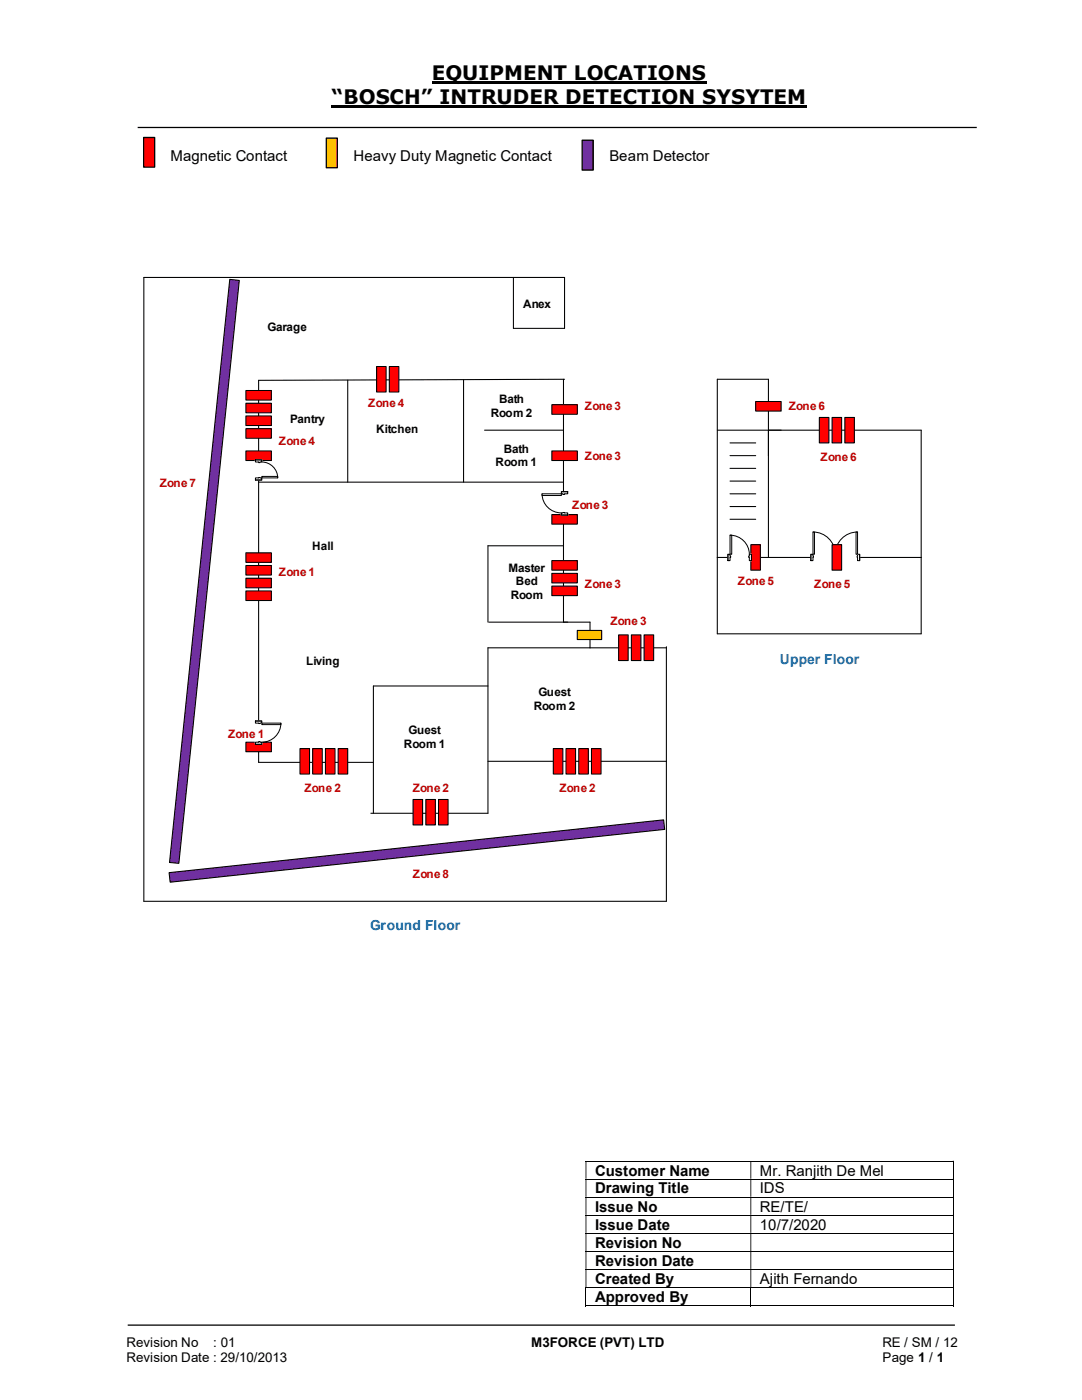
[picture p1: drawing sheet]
<svg xmlns="http://www.w3.org/2000/svg" width="216mm" height="279mm" viewBox="0 0 216 279" stroke-linecap="round" stroke-linejoin="round" font-family="sans-serif">
<path d="M86.1 16.5h54.9M66.2 21.3h94.8" fill="none" stroke="#000" stroke-width=".42"/>
<path d="M27.5 25.4h167.4M25.5 264.5h165" fill="none" stroke="#000" stroke-width=".25"/>
<g fill="none" stroke="#000" stroke-width=".2">
<path d="M116.8 231.7h73.3M116.8 235.3h73.3M116.8 238.9h73.3M190.2 231.8v3.4M190.2 235.4v3.4M190.2 239v3.4M116.8 242.5h73.3M116.8 246.1h73.3M116.8 249.7h73.3M116.8 253.3h73.3M116.8 257h73.3M116.9 257v3.6"/>
<path d="M149.8 257v3.6M190.2 242.6v3.4M190.2 246.2v3.5M190.2 249.8v3.4M190.2 253.4v3.5M190.2 257v3.6M116.8 260.6h32.9M149.9 260.6h40.2"/>
</g>
<g fill="#000">
<path d="M190.1 231.6h.2v.2h-.2zM116.8 231.8h.2v3.4h-.2zM149.7 231.8h.2v3.4h-.2z" fill-rule="evenodd"/>
<path d="M190.1 235.2h.2v.2h-.2zM116.8 235.4h.2v3.4h-.2zM149.7 235.4h.2v3.4h-.2z" fill-rule="evenodd"/>
<path d="M190.1 238.8h.2v.2h-.2zM116.8 239h.2v3.4h-.2zM149.7 239h.2v3.4h-.2z" fill-rule="evenodd"/>
<path d="M190.1 242.4h.2v.2h-.2zM116.8 242.6h.2v3.4h-.2zM149.7 242.6h.2v3.4h-.2z" fill-rule="evenodd"/>
<path d="M190.1 246h.2v.2h-.2zM116.8 246.2h.2v3.5h-.2zM149.7 246.2h.2v3.5h-.2z" fill-rule="evenodd"/>
<path d="M190.1 249.7h.2v.1h-.2zM116.8 249.8h.2v3.4h-.2zM149.7 249.8h.2v3.4h-.2z" fill-rule="evenodd"/>
<path d="M190.1 253.2h.2v.2h-.2zM116.8 253.4h.2v3.5h-.2zM149.7 253.4h.2v3.5h-.2z" fill-rule="evenodd"/>
</g>
<path d="M190.1 256.9h.2v.1h-.2zM190.1 260.5h.2v.1h-.2z" fill="#000"/>
<path d="M28.7 27.4h2.2v6h-2.2z" fill="#f00"/>
<path d="M28.7 27.4h2.2v6h-2.2z" fill="none" stroke="#000" stroke-width=".25"/>
<path d="M65.1 27.6h2.2v5.9h-2.2z" fill="#ffc000"/>
<path d="M65.1 27.6h2.2v5.9h-2.2z" fill="none" stroke="#000" stroke-width=".25"/>
<path d="M116.2 28h2.2v6h-2.2z" fill="#7030a0"/>
<path d="M116.2 28h2.2v6h-2.2z" fill="none" stroke="#000" stroke-width=".25"/>
<path d="M33.7 174.2l98.7-10.6 .2 1.9-98.6 10.6z" fill-rule="evenodd" fill="#7030a0"/>
<path d="M33.7 174.2l98.7-10.6 .2 1.9-98.6 10.6z" fill="none" stroke="#000" stroke-width=".21"/>
<path d="M45.8 55.8l2 .2-12.1 116.3-1.9-.2z" fill-rule="evenodd" fill="#7030a0"/>
<path d="M28.7 55.4v124.5M45.8 55.8l2 .2-12.1 116.3-1.9-.2zM143.1 85.9h12.8M153.3 90.9v-15.2h-10.2v50.8h40.7v-15.2h-40.7M133 151.9v28" fill="none" stroke="#000" stroke-width=".21"/>
<path d="M150.8 80.1h5.1v1.9h-5.1z" fill-rule="evenodd" fill="#f00"/>
<path d="M150.8 80.1h5.1v1.9h-5.1z" fill="none" stroke="#000" stroke-width=".21"/>
<path d="M149.8 108.7h1.9v5.1h-1.9z" fill="#f00"/>
<path d="M145.7 88.4h5.1M145.7 90.9h5.1M145.7 93.5h5.1M145.7 96h5.1M145.7 98.6h5.1M183.8 85.9h-30.5v25.4M145.7 101.1h5.1M145.7 103.6h5.1M149.8 108.7h1.9v5.1h-1.9z" fill="none" stroke="#000" stroke-width=".21"/>
<path d="M163.5 83.3h1.9v5.1h-1.9z" fill="#f00"/>
<path d="M163.5 83.3h1.9v5.1h-1.9z" fill="none" stroke="#000" stroke-width=".21"/>
<path d="M168.6 83.3h1.9v5.1h-1.9z" fill="#f00"/>
<path d="M168.6 83.3h1.9v5.1h-1.9z" fill="none" stroke="#000" stroke-width=".21"/>
<path d="M166 83.3h1.9v5.1h-1.9z" fill="#f00"/>
<path d="M102.4 55.4v10.1h10.2v-10.1M69.4 75.9v20.3M51.6 96.2h60.8M96.7 85.9h15.7M166 83.3h1.9v5.1h-1.9zM183.8 85.9v25.4M112.4 108.9h-15v15.3M97.4 136.9h-22.9v25.4M97.5 124.2h20.2v5.1M133 129.1v22.8h-35.6M133 129.3h-35.6v33h-23.4M51.6 152.1h22.9" fill="none" stroke="#000" stroke-width=".21"/>
<path d="M115.2 125.8h4.9v1.8h-4.9z" fill-rule="evenodd" fill="#ffc000"/>
<path d="M112.4 75.7v48.5M112.6 75.7l-61 .2v76.2M115.2 125.8h4.9v1.8h-4.9z" fill="none" stroke="#000" stroke-width=".21"/>
<path d="M75.1 73.2h1.9v5h-1.9z" fill="#f00"/>
<path d="M75.1 73.2h1.9v5h-1.9z" fill="none" stroke="#000" stroke-width=".21"/>
<path d="M110.1 80.8h5.1v1.9h-5.1z" fill-rule="evenodd" fill="#f00"/>
<path d="M110.1 80.8h5.1v1.9h-5.1z" fill="none" stroke="#000" stroke-width=".21"/>
<path d="M77.7 73.2h1.9v5h-1.9z" fill="#f00"/>
<path d="M77.7 73.2h1.9v5h-1.9z" fill="none" stroke="#000" stroke-width=".21"/>
<path d="M49.1 90h5v1.9h-5z" fill-rule="evenodd" fill="#f00"/>
<path d="M49.1 90h5v1.9h-5z" fill="none" stroke="#000" stroke-width=".21"/>
<path d="M110.1 90h5.1v1.9h-5.1z" fill-rule="evenodd" fill="#f00"/>
<path d="M110.1 90h5.1v1.9h-5.1z" fill="none" stroke="#000" stroke-width=".21"/>
<path d="M110.1 102.7h5.1v1.9h-5.1z" fill-rule="evenodd" fill="#f00"/>
<path d="M110.1 102.7h5.1v1.9h-5.1z" fill="none" stroke="#000" stroke-width=".21"/>
<path d="M49.1 148.1h5v1.9h-5z" fill-rule="evenodd" fill="#f00"/>
<path d="M49.1 148.1h5v1.9h-5z" fill="none" stroke="#000" stroke-width=".21"/>
<path d="M49.1 117.9h5v1.9h-5z" fill-rule="evenodd" fill="#f00"/>
<path d="M49.1 117.9h5v1.9h-5z" fill="none" stroke="#000" stroke-width=".21"/>
<path d="M49.1 110.3h5v1.9h-5z" fill-rule="evenodd" fill="#f00"/>
<path d="M49.1 110.3h5v1.9h-5z" fill="none" stroke="#000" stroke-width=".21"/>
<path d="M49.1 112.9h5v1.9h-5z" fill-rule="evenodd" fill="#f00"/>
<path d="M49.1 112.9h5v1.9h-5z" fill="none" stroke="#000" stroke-width=".21"/>
<path d="M49.1 115.4h5v1.9h-5z" fill-rule="evenodd" fill="#f00"/>
<path d="M49.1 115.4h5v1.9h-5z" fill="none" stroke="#000" stroke-width=".21"/>
<path d="M110.1 111.9h5.1v1.9h-5.1z" fill-rule="evenodd" fill="#f00"/>
<path d="M110.1 111.9h5.1v1.9h-5.1z" fill="none" stroke="#000" stroke-width=".21"/>
<path d="M110.1 114.4h5.1v1.9h-5.1z" fill-rule="evenodd" fill="#f00"/>
<path d="M110.1 114.4h5.1v1.9h-5.1z" fill="none" stroke="#000" stroke-width=".21"/>
<path d="M110.1 117h5.1v1.9h-5.1z" fill-rule="evenodd" fill="#f00"/>
<path d="M110.1 117h5.1v1.9h-5.1z" fill="none" stroke="#000" stroke-width=".21"/>
<path d="M82.4 159.6h1.9v5h-1.9z" fill="#f00"/>
<path d="M82.4 159.6h1.9v5h-1.9z" fill="none" stroke="#000" stroke-width=".21"/>
<path d="M87.5 159.6h1.9v5h-1.9z" fill="#f00"/>
<path d="M87.5 159.6h1.9v5h-1.9z" fill="none" stroke="#000" stroke-width=".21"/>
<path d="M85 159.6h1.9v5h-1.9z" fill="#f00"/>
<path d="M85 159.6h1.9v5h-1.9z" fill="none" stroke="#000" stroke-width=".21"/>
<path d="M110.4 149.4h1.9v5.1h-1.9z" fill="#f00"/>
<path d="M110.4 149.4h1.9v5.1h-1.9z" fill="none" stroke="#000" stroke-width=".21"/>
<path d="M118 149.4h1.9v5.1h-1.9z" fill="#f00"/>
<path d="M118 149.4h1.9v5.1h-1.9z" fill="none" stroke="#000" stroke-width=".21"/>
<path d="M115.5 149.4h1.9v5.1h-1.9z" fill="#f00"/>
<path d="M115.5 149.4h1.9v5.1h-1.9z" fill="none" stroke="#000" stroke-width=".21"/>
<path d="M112.9 149.4h2v5.1h-2z" fill="#f00"/>
<path d="M112.9 149.4h2v5.1h-2z" fill="none" stroke="#000" stroke-width=".21"/>
<path d="M59.9 149.4h1.9v5.1h-1.9z" fill="#f00"/>
<path d="M59.9 149.4h1.9v5.1h-1.9z" fill="none" stroke="#000" stroke-width=".21"/>
<path d="M67.5 149.4h1.9v5.1h-1.9z" fill="#f00"/>
<path d="M67.5 149.4h1.9v5.1h-1.9z" fill="none" stroke="#000" stroke-width=".21"/>
<path d="M64.9 149.4h1.9v5.1h-1.9z" fill="#f00"/>
<path d="M64.9 149.4h1.9v5.1h-1.9z" fill="none" stroke="#000" stroke-width=".21"/>
<path d="M62.4 149.4h1.9v5.1h-1.9z" fill="#f00"/>
<path d="M92.5 75.8v20.4M62.4 149.4h1.9v5.1h-1.9z" fill="none" stroke="#000" stroke-width=".21"/>
<path d="M49.1 85.6h5v1.9h-5z" fill-rule="evenodd" fill="#f00"/>
<path d="M49.1 85.6h5v1.9h-5z" fill="none" stroke="#000" stroke-width=".21"/>
<path d="M49.1 77.9h5v1.9h-5z" fill-rule="evenodd" fill="#f00"/>
<path d="M49.1 77.9h5v1.9h-5z" fill="none" stroke="#000" stroke-width=".21"/>
<path d="M49.1 80.5h5v1.9h-5z" fill-rule="evenodd" fill="#f00"/>
<path d="M49.1 80.5h5v1.9h-5z" fill="none" stroke="#000" stroke-width=".21"/>
<path d="M49.1 83h5v1.9h-5z" fill-rule="evenodd" fill="#f00"/>
<path d="M49.1 83h5v1.9h-5z" fill="none" stroke="#000" stroke-width=".21"/>
<path d="M123.4 126.7h1.9v5.1h-1.9z" fill="#f00"/>
<path d="M123.4 126.7h1.9v5.1h-1.9z" fill="none" stroke="#000" stroke-width=".21"/>
<path d="M128.5 126.7h1.9v5.1h-1.9z" fill="#f00"/>
<path d="M128.5 126.7h1.9v5.1h-1.9z" fill="none" stroke="#000" stroke-width=".21"/>
<path d="M126 126.7h1.9v5.1h-1.9z" fill="#f00"/>
<path d="M126 126.7h1.9v5.1h-1.9z" fill="none" stroke="#000" stroke-width=".21"/>
<path d="M50.9 143.9h1.4v4.6h-1.4z" fill-rule="evenodd" fill="#fff"/>
<path d="M50.9 143.9h1.4v4.6h-1.4z" fill="none" stroke="#fff" stroke-width=".2"/>
<path d="M51 143.9h1.2v.4h-1.2zM51 148.1v.4h1.2v-.4z" fill-rule="evenodd" fill="#fff"/>
<path d="M51.6 144.3h-.6v-.4h1.2v.4h-.3M51.6 148.1h-.6v.4h1.2v-.4h-.3" fill="none" stroke="#000" stroke-width=".2"/>
<path d="M51.6 144.3l.3 .1zM51.6 148v.1h.3v-.1z" fill-rule="evenodd" fill="#fff"/>
<path d="M51 143.9h1.2M51 148.5h1.2M51.6 144.3h.3M51.6 148.1v-.1h.3v.1M56 144.3a3.8 3.8 0 0 1-3.8 3.8" fill="none" stroke="#000" stroke-width=".2"/>
<path d="M52.2 144.3h3.8v.3h-3.8z" fill="#fff"/>
<path d="M52.2 144.3h3.8v.3h-3.8z" fill="none" stroke="#000" stroke-width=".2"/>
<path d="M112 98.1h1.3v4.7h-1.3z" fill-rule="evenodd" fill="#fff"/>
<path d="M112 98.1h1.3v4.7h-1.3z" fill="none" stroke="#fff" stroke-width=".2"/>
<path d="M112 98.1v.5h1.3v-.5zM112 102.4h1.3v.4h-1.3z" fill-rule="evenodd" fill="#fff"/>
<path d="M112.3 98.6h-.3v-.5h1.3v.5h-.7M112.3 102.4h-.3v.4h1.3v-.4h-.7" fill="none" stroke="#000" stroke-width=".2"/>
<path d="M112.3 98.6v.1h.3v-.1zM112.3 102.3l.3 .1z" fill-rule="evenodd" fill="#fff"/>
<path d="M108.2 98.6a3.8 3.8 0 0 0 3.8 3.8M112 98.1h1.3M112.3 98.6v.1h.3v-.1M112 102.8h1.3M112.3 102.4h.3" fill="none" stroke="#000" stroke-width=".2"/>
<path d="M108.2 98.6h3.8v.3h-3.8z" fill="#fff"/>
<path d="M108.2 98.6h3.8v.3h-3.8z" fill="none" stroke="#000" stroke-width=".2"/>
<path d="M145.2 110.6h4.7v1.3h-4.7z" fill="#fff"/>
<path d="M145.2 110.6h4.7v1.3h-4.7z" fill="none" stroke="#fff" stroke-width=".2"/>
<path d="M145.2 110.6h.5v1.3h-.5zM149.5 110.6v1.3h.4v-1.3z" fill-rule="evenodd" fill="#fff"/>
<path d="M145.7 111v-.4h-.5v1.3h.5v-.6M149.5 111v-.4h.4v1.3h-.4v-.6" fill="none" stroke="#000" stroke-width=".2"/>
<path d="M145.7 111h.1v.3h-.1zM149.4 111v.3h.1v-.3z" fill-rule="evenodd" fill="#fff"/>
<path d="M145.2 110.6v1.3M145.7 111h.1v.3h-.1M145.7 106.8a3.9 3.9 0 0 1 3.8 3.8M149.5 111h-.1v.3h.1M149.9 110.6v1.3" fill="none" stroke="#000" stroke-width=".2"/>
<path d="M145.7 106.8h.3v3.8h-.3z" fill-rule="evenodd" fill="#fff"/>
<path d="M145.7 106.8h.3v3.8h-.3z" fill="none" stroke="#000" stroke-width=".2"/>
<path d="M161.8 110.6h9.7v1.3h-9.7z" fill="#fff"/>
<path d="M161.8 110.6h9.7v1.3h-9.7z" fill="none" stroke="#fff" stroke-width=".2"/>
<path d="M171.1 110.6v1.3h.4v-1.3zM161.8 110.6h.4v1.3h-.4z" fill-rule="evenodd" fill="#fff"/>
<path d="M162.2 111v-.4h-.4v1.3h.4v-.6M171.1 111v-.4h.4v1.3h-.4v-.6" fill="none" stroke="#000" stroke-width=".2"/>
<path d="M171 111l.1 .3zM162.2 111l.1 .3z" fill-rule="evenodd" fill="#fff"/>
<path d="M161.8 110.6v1.3M162.2 111v.3M162.2 106.2a4.4 4.4 0 0 1 4.5 4.4 4.4 4.4 0 0 1 4.4-4.4M171.1 111v.3M171.5 110.6v1.3" fill="none" stroke="#000" stroke-width=".2"/>
<path d="M162.2 106.2h.3v4.4h-.3z" fill-rule="evenodd" fill="#fff"/>
<path d="M162.2 106.2h.3v4.4h-.3z" fill="none" stroke="#000" stroke-width=".2"/>
<path d="M170.8 106.2h.3v4.4h-.3z" fill-rule="evenodd" fill="#fff"/>
<path d="M170.8 106.2h.3v4.4h-.3z" fill="none" stroke="#000" stroke-width=".2"/>
<path d="M50.9 91.8h1.4v4h-1.4z" fill-rule="evenodd" fill="#fff"/>
<path d="M50.9 91.8h1.4v4h-1.4z" fill="none" stroke="#fff" stroke-width=".2"/>
<path d="M51 95.4v.4h1.2v-.4zM51 91.8h1.2v.4h-1.2z" fill-rule="evenodd" fill="#fff"/>
<path d="M51.6 95.4h-.6v.4h1.2v-.4h-.3M51.6 92.2h-.6v-.4h1.2v.4h-.3" fill="none" stroke="#000" stroke-width=".2"/>
<path d="M51.6 95.3l.3 .1zM51.6 92.2h.3v.1h-.3z" fill-rule="evenodd" fill="#fff"/>
<path d="M51 95.8h1.2M51 91.8h1.2M51.6 95.4h.3M51.6 92.2v.1h.3v-.1M52.2 92.2a3.2 3.2 0 0 1 3.2 3.2" fill="none" stroke="#000" stroke-width=".2"/>
<path d="M52.2 95.1h3.2v.3h-3.2z" fill="#fff"/>
<path d="M52.2 95.1h3.2v.3h-3.2z" fill="none" stroke="#000" stroke-width=".2"/>
<path d="M28.7 55.4h83.9M28.7 179.9h104.3" fill="none" stroke="#000" stroke-width=".21"/>
<path d="M166 108.7h1.9v5.1h-1.9z" fill="#f00"/>
<path d="M166 108.7h1.9v5.1h-1.9z" fill="none" stroke="#000" stroke-width=".21"/>
<g font-size="4">
<text x="86.1" y="16">EQUIPMENT LOCATIONS</text>
<text x="66.2" y="20.8">“BOSCH” INTRUDER DETECTION SYSYTEM</text>
</g>
<g font-size="3">
<text x="34" y="32.1">Magnetic Contact</text>
<text x="70.6" y="32.1">Heavy Duty Magnetic Contact</text>
<text x="121.6" y="32.1">Beam Detector</text>
<text x="118.7" y="234.6">Customer Name</text>
<text x="118.7" y="238.2">Drawing Title</text>
<text x="151.6" y="234.6">Mr. Ranjith De Mel</text>
<text x="151.6" y="238.2">IDS</text>
<text x="118.7" y="241.8">Issue No</text>
<text x="118.7" y="245.4">Issue Date</text>
<text x="151.6" y="241.8">RE/TE/</text>
<text x="151.6" y="245.4">10/7/2020</text>
<text x="118.7" y="249">Revision No</text>
<text x="118.7" y="252.6">Revision Date</text>
<text x="118.7" y="256.2">Created By</text>
<text x="151.6" y="256.2">Ajith Fernando</text>
<text x="118.7" y="259.8">Approved By</text>
</g>
<g font-size="2.8" fill="#0070c0">
<text x="155.6" y="132.5">Upper Floor</text>
<text x="73.8" y="185.6">Ground Floor</text>
</g>
<g font-size="2.7">
<text x="25.2" y="268.8">Revision No</text>
<text x="42.6" y="268.8">: 01</text>
<text x="106" y="268.8">M3FORCE (PVT) LTD</text>
<text x="176.1" y="268.8">RE / SM / 12</text>
<text x="25.2" y="271.8">Revision Date : 29/10/2013</text>
<text x="176.1" y="271.8">Page 1 / 1</text>
</g>
<g font-size="2.3">
<text x="104.4" y="61.5">Anex</text>
<text x="53.4" y="66">Garage</text>
<text x="97.9" y="83.2">Room 2</text>
<text x="99.6" y="80.5">Bath</text>
<text x="57.9" y="84.4">Pantry</text>
<text x="75.1" y="86.4">Kitchen</text>
<text x="98.9" y="93.1">Room 1</text>
<text x="100.5" y="90.4">Bath</text>
<text x="62.3" y="109.8">Hall</text>
<text x="101.4" y="114.1">Master</text>
<text x="101.9" y="119.5">Room</text>
<text x="103" y="116.8">Bed</text>
<text x="61.1" y="132.7">Living</text>
<text x="106.5" y="141.6">Room 2</text>
<text x="107.4" y="138.9">Guest</text>
<text x="80.6" y="149.3">Room 1</text>
<text x="81.5" y="146.6">Guest</text>
</g>
<g font-size="2.3" fill="#c00000">
<text x="73.5" y="81.3">Zone 4</text>
<text x="116.7" y="81.8">Zone 3</text>
<text x="157.4" y="81.8">Zone 6</text>
<text x="55.7" y="88.9">Zone 4</text>
<text x="116.7" y="91.7">Zone 3</text>
<text x="163.7" y="92">Zone 6</text>
<text x="31.9" y="97.1">Zone 7</text>
<text x="114.2" y="101.6">Zone 3</text>
<text x="55.7" y="114.9">Zone 1</text>
<text x="116.7" y="117.4">Zone 3</text>
<text x="147.2" y="116.8">Zone 5</text>
<text x="162.5" y="117.4">Zone 5</text>
<text x="121.8" y="124.8">Zone 3</text>
<text x="45.5" y="147.4">Zone 1</text>
<text x="60.7" y="158.1">Zone 2</text>
<text x="82.4" y="158.1">Zone 2</text>
<text x="111.6" y="158.1">Zone 2</text>
<text x="82.4" y="175.3">Zone 8</text>
</g>
</svg>
